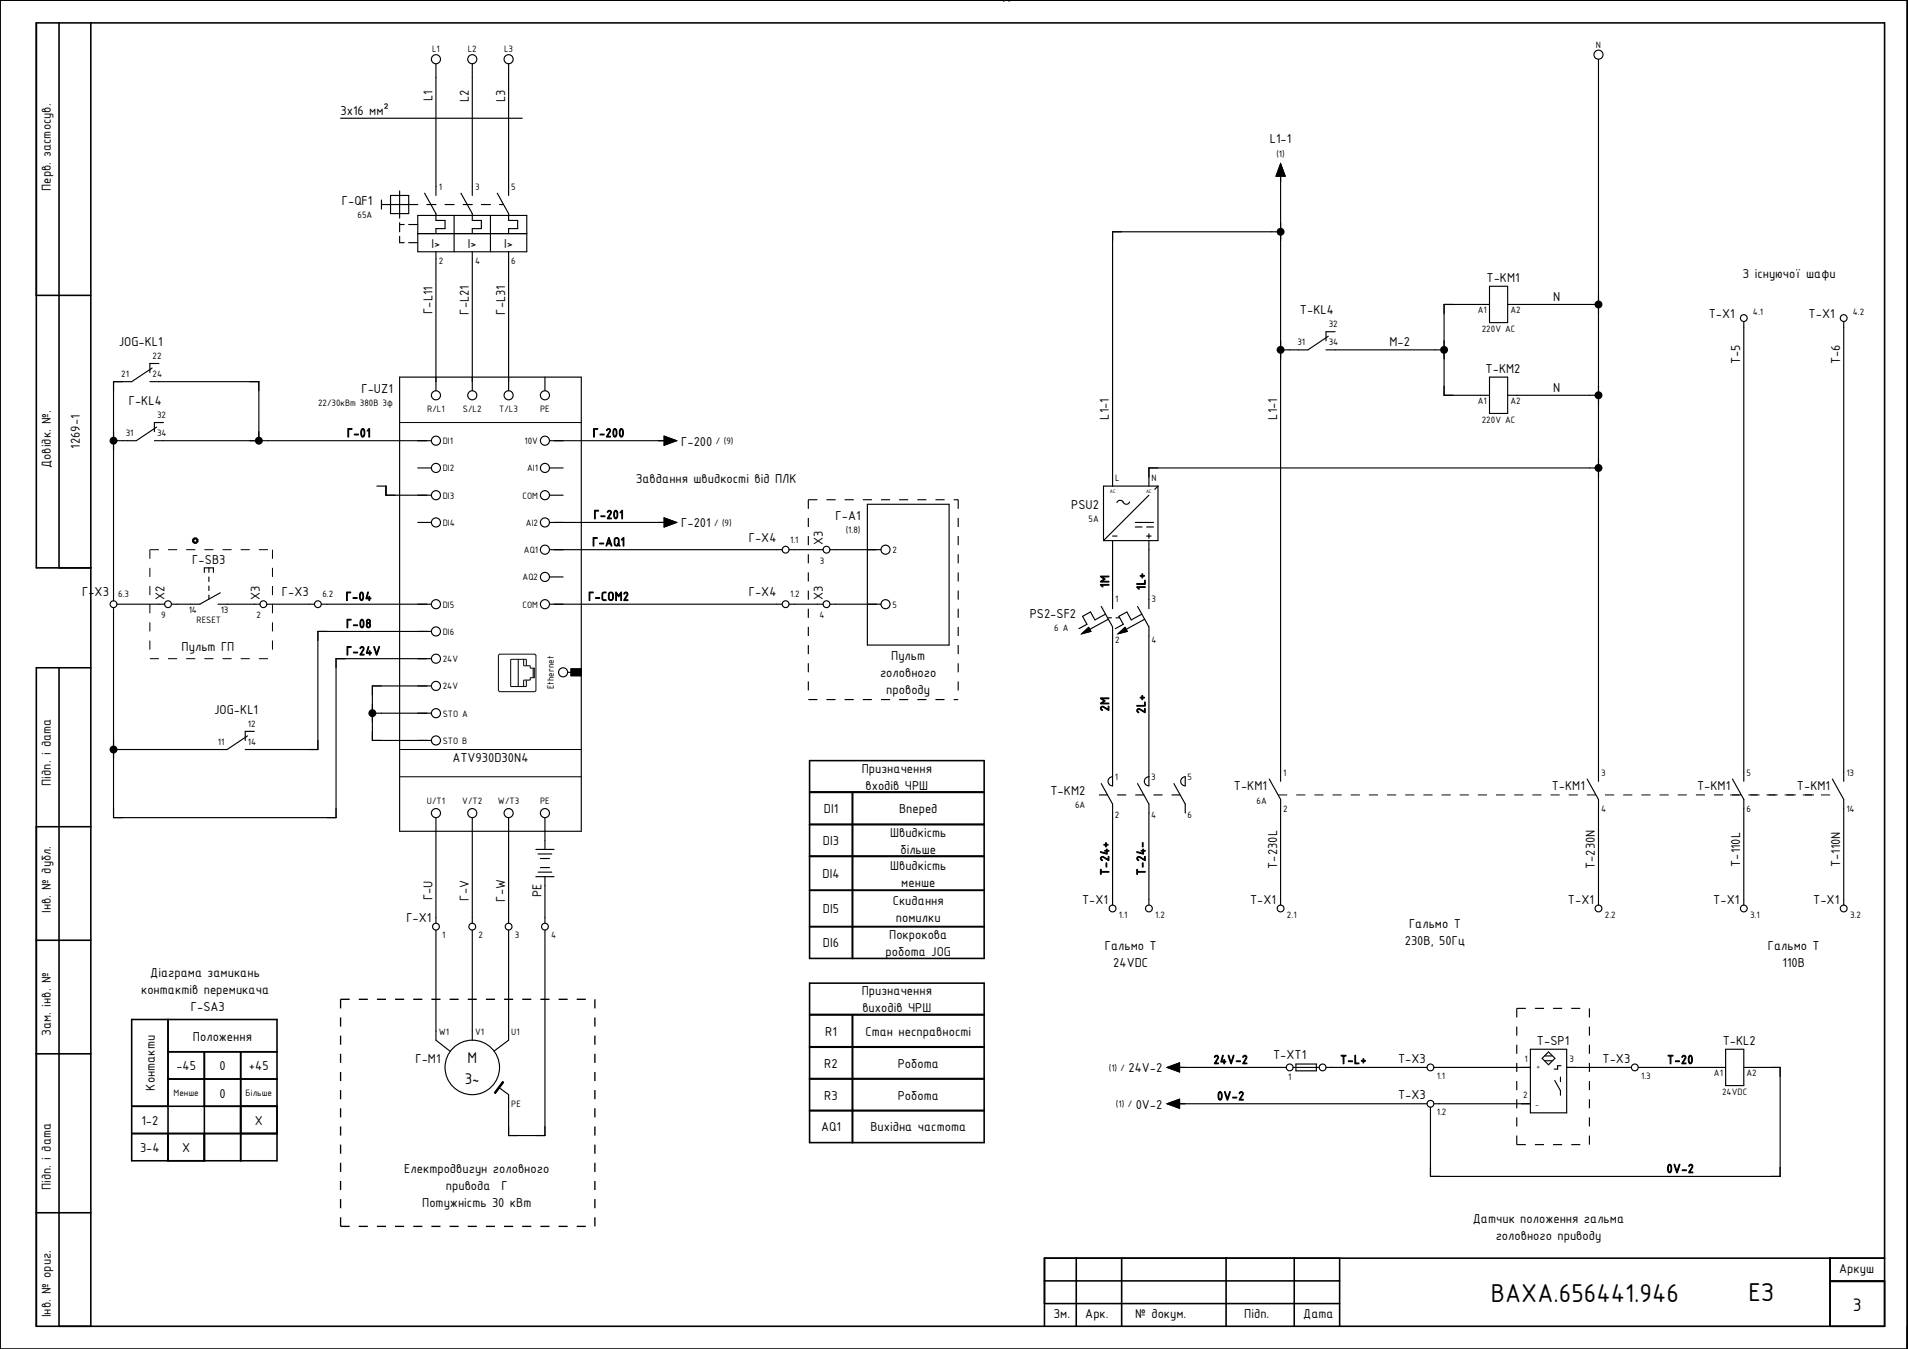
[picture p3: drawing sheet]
<svg xmlns="http://www.w3.org/2000/svg" width="420mm" height="297mm" viewBox="0 0 420 297" stroke-linecap="round" stroke-linejoin="round" font-family="sans-serif">
<g fill="none" stroke="#000" stroke-width=".35">
<path d="M0 0h420v297h-420zM13 5v120M20 5v287M8 65h12M20 125h-12v-120h407v287h-407v-145h12M13 147v145M178.3 174.5h38.4v36.5h-38.4zM178.3 167.5h38.4v6.9h-38.4zM187.7 174.5v36.5M8 182h12M178.3 181.6h38.4M178.3 196h38.4"/>
<path d="M178.3 188.5h38.4M178.3 188.6h38.4M178.3 181.5h38.4M8 207h12M178.3 216.5h38.4v6.9h-38.4zM178.3 204h38.4M8 232h12M29 224.5h32v31.1h-32zM37 237.6h24M37 231.6h24M37 224.5v31.1M45 231.6v24"/>
<path d="M53 231.6v24M178.3 223.5h38.4v28.1h-38.4zM178.3 230.6h38.4M178.3 237.6h38.4M178.3 230.5h38.4M178.3 237.5h38.4M187.7 223.5v28.1M29 243.6h32M29 249.6h32M178.3 244.6h38.4M178.3 244.5h38.4M8 267h12"/>
<path d="M237 277v15M247 277v15M270 277v15M285 277v15M295 277v15M403 277v15M415 277h-185v15M230 282h65M230 287h65M403 282h12M403 282.2h12"/>
</g>
<g fill="none" stroke="#000" stroke-width=".25">
<path d="M96 14v29M104 14v29M112 14v29M352 13v159M75 26h40M282 38.8v133.2M282 36l1 2.8h-2zM84 45h8M84 44v2M86 43h4v4h-4zM88 42v6M88 49v2"/>
<path d="M88 52v1.4h1M88 49.4h1M90 53.4h2M90 49.4h2M92 51.4h24M92 47.4h24v8h-24zM93.5 42.5l2.5 4.5v1.5h2v1.8h-2v1.1M94 45h2M96 55.4v30.6M98 45h2M100 47.4v8M101.5 42.5l2.5 4.5v1.5h2v1.8h-2v1.1"/>
<path d="M102 45h2M104 55.4v30.6M106 45h2M108 47.4v8M109.5 42.5l2.5 4.5v1.5h2v1.8h-2v1.1M110 45h.9M112 55.4v30.6M282 51h-37v56M292 77h26M292.5 74l-4.5 3h-6M294 73h-2v2M328 67h-10v20h10"/>
<path d="M328 63h4v8h-4zM332 67h20M384 70.8v101.2M406 70.8v101.2M33 84h24v13M33.5 81l-4.5 3h-4v48.3M34 97h61M34.5 94l-4.5 3h-5M35 80h-2v2M36 93h-2v2M88 83h40v100h-40zM120 83v3"/>
<path d="M121 97h26M146.3 96l2.7 1-2.7 1zM328 83h4v8h-4zM332 87h20M83 107h2v2h10M92 103h3M92 115h3M121 103h3M121 109h3M121 115h26M146.3 114l2.7 1-2.7 1zM191 111h18v31h-18z"/>
<path d="M245 119v15M245 118h1M246 110.7l.1-.2a.75 .75 0 0 1 1.3 .2M247.3 110.5a.75 .75 0 0 0 .7 .5 .75 .75 0 0 0 .7-.5M250 115h4M250 116h1.5M252.5 116h1.5M252.5 118h1M253 117.5v1M253 119v15M253 109l-10 10M255 107h-12v12"/>
<path d="M255 107l-.7 .7M255 107v12h-12M352 103h-99v4M25 133.8v46.2h49v-35h21M25.7 133h10.6M45 126v-1h2v1M46 125v1M46 127v1M46 129v1M46 131v.9M48 133h9.2M48.5 130.5l-4.5 2.5h-6.2"/>
<path d="M58.7 133h10.5M70.7 133h24.3M95 139h-25v26h-16M121 133h51.3M121 121h51.3M121 127h3M173.8 133h7.5M173.8 121h7.5M182.7 133h11.3M182.7 121h11.3M238.2 139.5l1.5-1.4 .5 .9zM242.5 133.5l2.5 4.5v35a1 1 0 0 1-1-1 1 1 0 0 1 1-1"/>
<path d="M243.4 135.2l-2.3 1.3-1-1.8-1.7 1 1 1.8-1.8 .9M244 136h.8M244.1 136.3l-4.1 2.3M245.7 136h.8M246.2 139.5l1.5-1.4 .5 .9zM250.5 133.5l2.5 4.5v35a1 1 0 0 1-1-1 1 1 0 0 1 1-1M251.4 135.2l-2.3 1.3-1-1.8-1.7 1 1 1.8-1.8 .9M252.1 136.3l-4.1 2.3M82 157h13M95 151h-13v12h13M125 148h.8M128 147.3h-2.2v1.5h2.2"/>
<path d="M54.5 162l-4.5 3h-25M56 161h-2v2M242.5 172.5l2.5 4.5v22.3M250.5 172.5l2.5 4.5v22.3M258.5 172.5l2.5 4.5v2M260.3 171.3l.7-.3v2a1 1 0 0 1-.9-.6 1 1 0 0 1 .2-1.1zM279.5 171.5l2.5 4.5v23.3M349.5 171.5l2.5 4.5v23.3M381.5 171.5l2.5 4.5v23.3M403.5 171.5l2.5 4.5v23.3M96 180v23.3M104 180v23.3"/>
<path d="M112 180v23.3M118 187h4M118 193h4M118.5 188h3M118.5 192h3M119 189h2M119 191h2M120 180v7M120 193v10.3M96 204.8v24.2l3.2 2.5M104 204.8v24.2M112 204.8v24.2l-3.2 2.4"/>
<path d="M120 204.8v45.2h-8v-9l-2.2-1.6M110.7 238.2l.2 .1-1.8 2.4-.2-.1zM257 235l2.7-1v2zM259 235h24.2M284.7 235h5.8M285.4 234.3h4.5v1.5h-4.5zM292 235h22.2M315.7 235h21.3M337 231h8v14h-8zM340.1 233.6h1.8M340.1 232.5h1.8M341 231.6l1.4 1.4-1.4 1.5-1.4-1.5z"/>
<path d="M342.4 237.9l1.2 2.3v1M343.6 237.2v1M343.7 234.7h-.7v.7h-.7M345 235h14.3M360.8 235h19.2M380 231h4v8h-4zM384 235h8v24h-77v-15.2M257 243l2.7-1v2zM259 243h55.2M315.7 243h21.3"/>
<circle cx="96" cy="13" r="1"/>
<circle cx="104" cy="13" r="1"/>
<circle cx="112" cy="13" r="1"/>
<circle cx="352" cy="12" r="1"/>
<circle cx="384" cy="70" r=".75"/>
<circle cx="406" cy="70" r=".75"/>
<circle cx="96" cy="97" r="1"/>
<circle cx="96" cy="87" r="1"/>
<circle cx="104" cy="87" r="1"/>
<circle cx="112" cy="87" r="1"/>
<circle cx="120" cy="97" r="1"/>
<circle cx="120" cy="87" r="1"/>
<circle cx="96" cy="103" r="1"/>
<circle cx="96" cy="109" r="1"/>
<circle cx="96" cy="115" r="1"/>
<circle cx="120" cy="109" r="1"/>
<circle cx="120" cy="103" r="1"/>
<circle cx="120" cy="115" r="1"/>
<circle cx="25" cy="133" r=".75"/>
<circle cx="37" cy="133" r=".75"/>
<circle cx="58" cy="133" r=".75"/>
<circle cx="70" cy="133" r=".75"/>
<circle cx="96" cy="139" r="1"/>
<circle cx="96" cy="133" r="1"/>
<circle cx="120" cy="133" r="1"/>
<circle cx="120" cy="121" r="1"/>
<circle cx="120" cy="127" r="1"/>
<circle cx="173" cy="121" r=".75"/>
<circle cx="173" cy="133" r=".75"/>
<circle cx="182" cy="121" r=".75"/>
<circle cx="182" cy="133" r=".75"/>
<circle cx="195" cy="133" r="1"/>
<circle cx="195" cy="121" r="1"/>
<circle cx="96" cy="151" r="1"/>
<circle cx="96" cy="157" r="1"/>
<circle cx="96" cy="145" r="1"/>
<circle cx="124" cy="148" r="1"/>
<circle cx="96" cy="179" r="1"/>
<circle cx="96" cy="163" r="1"/>
<circle cx="104" cy="179" r="1"/>
<circle cx="112" cy="179" r="1"/>
<circle cx="120" cy="179" r="1"/>
<circle cx="96" cy="204" r=".75"/>
<circle cx="104" cy="204" r=".75"/>
<circle cx="112" cy="204" r=".75"/>
<circle cx="120" cy="204" r=".75"/>
<circle cx="245" cy="200" r=".75"/>
<circle cx="253" cy="200" r=".75"/>
<circle cx="282" cy="200" r=".75"/>
<circle cx="352" cy="200" r=".75"/>
<circle cx="384" cy="200" r=".75"/>
<circle cx="406" cy="200" r=".75"/>
<circle cx="104" cy="235" r="6"/>
<circle cx="284" cy="235" r=".75"/>
<circle cx="291.3" cy="235" r=".75"/>
<circle cx="315" cy="235" r=".75"/>
<circle cx="360" cy="235" r=".75"/>
<circle cx="315" cy="243" r=".75"/>
</g>
<path d="M88 93h40M109.8 144.3l.2-.3h7.8l.2 .3v7.8l-.2 .2h-7.8l-.2-.2zM114.1 145.2v6M115.3 145.2v1.4h1.5v.5h.9v2.1h-.9v.5h-1.5v1.5M115.9 146.6v-1.4h-3.4v6h3.4v-1.5M117.4 147.1v2.1M88 165h40M88 171h40" fill="none" stroke="#000" stroke-width=".22"/>
<path d="M75 220h56M75 220v50M131 220v50M75 270h56" fill="none" stroke="#000" stroke-width=".3" stroke-dasharray="2 2" stroke-linecap="butt"/>
<circle cx="43" cy="119" r=".49" fill="none" stroke="#000" stroke-width=".5"/>
<path d="M33 121h27M33 121v24M60 121v24M33 145h27M281.4 175h119.6M381 175h24" fill="none" stroke="#000" stroke-width=".22" stroke-dasharray="2 2" stroke-linecap="butt"/>
<g fill="#000">
<circle cx="282" cy="51" r=".87"/>
<circle cx="282" cy="77" r=".87"/>
<circle cx="318" cy="77" r=".88"/>
<circle cx="352" cy="67" r=".88"/>
<circle cx="25" cy="97" r=".88"/>
<circle cx="57" cy="97" r=".88"/>
<circle cx="352" cy="87" r=".88"/>
<circle cx="352" cy="103" r=".88"/>
<circle cx="82" cy="157" r=".88"/>
<circle cx="25" cy="165" r=".88"/>
</g>
<path d="M178 110h33M178 110v44M211 110v44M178 154h33M242 175h17.9M334 222h16M334 222v30M350 222v30M334 252h16" fill="none" stroke="#000" stroke-width=".25" stroke-dasharray="2 2" stroke-linecap="butt"/>
<path d="M282 36l1 2.8h-2zM146.3 96l2.7 1-2.7 1zM146.3 114l2.7 1-2.7 1zM238.2 139.5l1.5-1.4 .5 .9zM246.2 139.5l1.5-1.4 .5 .9zM125.8 147.3h2.2v1.5h-2.2zM257 235l2.7-1v2zM110.7 238.2l.2 .1-1.8 2.4-.2-.1zM257 243l2.7-1v2z" fill="#000" stroke="#000" stroke-width=".22"/>
<g font-size="6.1">
<text x="328.3" y="286.7">ВАХА.656441.946</text>
<text x="385" y="286.5">ЕЗ</text>
</g>
<text font-size="4.3" x="408" y="288.6">3</text>
<g font-size="3.7">
<text x="102.3" y="238.6">3~</text>
<text x="102.9" y="234.1">M</text>
</g>
<g font-size="3.1">
<text x="219.3" y=".5">+M</text>
<text x="95.2" y="22.2" transform="rotate(-90 95.2 22.2)">L1</text>
<text x="103.2" y="22.4" transform="rotate(-90 103.2 22.4)">L2</text>
<text x="111.2" y="22.4" transform="rotate(-90 111.2 22.4)">L3</text>
<text x="75" y="25.2">3x16 мм²</text>
<text x="279.6" y="31.5">L1-1</text>
<text x="11.2" y="42" transform="rotate(-90 11.2 42)">Перв. застосув.</text>
<text x="75.3" y="45">Г-QF1</text>
<text x="95" y="54.5">I&gt;</text>
<text x="103" y="54.5">I&gt;</text>
<text x="111" y="54.5">I&gt;</text>
<text x="327.4" y="62.1">Т-KM1</text>
<text x="383.7" y="61.1">З існуючої шафи</text>
<text x="95.2" y="69.1" transform="rotate(-90 95.2 69.1)">Г-L11</text>
<text x="103.2" y="69.3" transform="rotate(-90 103.2 69.3)">Г-L21</text>
<text x="111.2" y="69.3" transform="rotate(-90 111.2 69.3)">Г-L31</text>
<text x="286.3" y="69.1">Т-KL4</text>
<text x="342" y="66.2">N</text>
<text x="376.3" y="70">Т-X1</text>
<text x="398.3" y="70">Т-X1</text>
<text x="26.2" y="76.1">JOG-KL1</text>
<text x="306" y="76.2">M-2</text>
<text x="327.2" y="82.1">Т-KM2</text>
<text x="383.2" y="80.2" transform="rotate(-90 383.2 80.2)">Т-5</text>
<text x="405.2" y="80.2" transform="rotate(-90 405.2 80.2)">Т-6</text>
<text x="28.4" y="89.1">Г-KL4</text>
<text x="79.6" y="86.5">Г-UZ1</text>
<text x="342" y="86.2">N</text>
<text x="244.2" y="92.4" transform="rotate(-90 244.2 92.4)">L1-1</text>
<text x="281.2" y="92.4" transform="rotate(-90 281.2 92.4)">L1-1</text>
<text x="17.6" y="98.8" transform="rotate(-90 17.6 98.8)">1269-1</text>
<text x="150" y="98.1">Г-200</text>
<text x="11.2" y="103" transform="rotate(-90 11.2 103)">Довідк. №.</text>
<text x="140" y="106.2">Завдання швидкості від ПЛК</text>
<text x="235.9" y="112">PSU2</text>
<text x="150" y="116.1">Г-201</text>
<text x="164.9" y="119.2">Г-X4</text>
<text x="184" y="114.5">Г-A1</text>
<text x="42.4" y="124.1">Г-SB3</text>
<text x="181.2" y="120" transform="rotate(-90 181.2 120)">X3</text>
<text x="18.1" y="131.2">Г-X3</text>
<text x="62.1" y="131.2">Г-X3</text>
<text x="164.9" y="131.2">Г-X4</text>
<text x="36.2" y="132" transform="rotate(-90 36.2 132)">X2</text>
<text x="57.2" y="132" transform="rotate(-90 57.2 132)">X3</text>
<text x="181.2" y="132" transform="rotate(-90 181.2 132)">X3</text>
<text x="226.7" y="136">PS2-SF2</text>
<text x="40" y="143.2">Пульт ГП</text>
<text x="193.8" y="149.1">головного</text>
<text x="196.3" y="145.4">Пульт</text>
<text x="195.2" y="152.9">проводу</text>
<text x="47.2" y="157.1">JOG-KL1</text>
<text x="99.6" y="167.7">ATV930D30N4</text>
<text x="11.2" y="173" transform="rotate(-90 11.2 173)">Підп. і дата</text>
<text x="189.8" y="170.1">Призначення</text>
<text x="190.6" y="173.9">входів ЧРШ</text>
<text x="181.4" y="179.1">DI1</text>
<text x="198" y="179.1">Вперед</text>
<text x="231.3" y="175">Т-KM2</text>
<text x="271.7" y="174">Т-KM1</text>
<text x="341.7" y="174">Т-KM1</text>
<text x="373.7" y="174">Т-KM1</text>
<text x="395.7" y="174">Т-KM1</text>
<text x="196" y="184.2">Швидкість</text>
<text x="181.2" y="186.1">DI3</text>
<text x="196" y="191.5">Швидкість</text>
<text x="198.3" y="188">більше</text>
<text x="281.2" y="191.3" transform="rotate(-90 281.2 191.3)">Т-230L</text>
<text x="351.2" y="191.4" transform="rotate(-90 351.2 191.4)">Т-230N</text>
<text x="383.2" y="190.9" transform="rotate(-90 383.2 190.9)">Т-110L</text>
<text x="405.2" y="191" transform="rotate(-90 405.2 191)">Т-110N</text>
<text x="119.2" y="197.5" transform="rotate(-90 119.2 197.5)">PE</text>
<text x="181.1" y="193.3">DI4</text>
<text x="198.5" y="195.2">менше</text>
<text x="11.2" y="201" transform="rotate(-90 11.2 201)">Інв. № дубл.</text>
<text x="89.5" y="203">Г-X1</text>
<text x="95.2" y="198.2" transform="rotate(-90 95.2 198.2)">Г-U</text>
<text x="103.2" y="198.3" transform="rotate(-90 103.2 198.3)">Г-V</text>
<text x="111.2" y="198.5" transform="rotate(-90 111.2 198.5)">Г-W</text>
<text x="181.2" y="201.1">DI5</text>
<text x="196.6" y="199.2">Скидання</text>
<text x="197.3" y="203">помилки</text>
<text x="238.3" y="199">Т-X1</text>
<text x="275.3" y="199">Т-X1</text>
<text x="345.3" y="199">Т-X1</text>
<text x="377.3" y="199">Т-X1</text>
<text x="399.3" y="199">Т-X1</text>
<text x="181.2" y="208.6">DI6</text>
<text x="195.8" y="206.7">Покрокова</text>
<text x="243.3" y="209.2">Гальмо Т</text>
<text x="309.3" y="208">230В, 50Гц</text>
<text x="310.3" y="204.2">Гальмо Т</text>
<text x="389.3" y="209.2">Гальмо Т</text>
<text x="33.1" y="215.2">Діаграма замикань</text>
<text x="195" y="210.5">робота JOG</text>
<text x="245.2" y="213">24VDC</text>
<text x="392.5" y="213">110В</text>
<text x="31.1" y="218.9">контактів перемикача</text>
<text x="189.8" y="219.1">Призначення</text>
<text x="42" y="222.7">Г-SA3</text>
<text x="189.9" y="222.9">виходів ЧРШ</text>
<text x="11.2" y="228" transform="rotate(-90 11.2 228)">Зам. інв. №</text>
<text x="42.5" y="229.1">Положення</text>
<text x="181.7" y="228.1">R1</text>
<text x="190.6" y="228.1">Стан несправності</text>
<text x="280.4" y="233.1">Т-XT1</text>
<text x="338.4" y="230.1">Т-SP1</text>
<text x="379.4" y="230.1">Т-KL2</text>
<text x="38.8" y="235.7">-45</text>
<text x="48.3" y="235.7">0</text>
<text x="54.8" y="235.7">+45</text>
<text x="91.5" y="234">Г-M1</text>
<text x="181.5" y="235.1">R2</text>
<text x="197.7" y="235.1">Робота</text>
<text x="248.5" y="236.1">24V-2</text>
<text x="307.9" y="234">Т-X3</text>
<text x="352.9" y="234">Т-X3</text>
<text x="34.1" y="240.2" transform="rotate(-90 34.1 240.2)">Контакти</text>
<text x="48.3" y="241.7">0</text>
<text x="181.5" y="242.1">R3</text>
<text x="197.7" y="242.1">Робота</text>
<text x="250.1" y="244.1">0V-2</text>
<text x="307.9" y="242">Т-X3</text>
<text x="31.1" y="247.7">1-2</text>
<text x="56.1" y="247.7">Х</text>
<text x="180.8" y="249.1">AQ1</text>
<text x="191.7" y="249.1">Вихідна частота</text>
<text x="30.8" y="253.7">3-4</text>
<text x="40.1" y="253.7">Х</text>
<text x="11.2" y="262" transform="rotate(-90 11.2 262)">Підп. і дата</text>
<text x="89" y="258.4">Електродвигун головного</text>
<text x="98.2" y="262.1">привода</text>
<text x="110.4" y="262.1">Г</text>
<text x="93" y="265.9">Потужність 30 кВт</text>
<text x="324.3" y="269.2">Датчик положення гальма</text>
<text x="329.4" y="273">головного приводу</text>
<text x="405" y="280.2">Аркуш</text>
<text x="11.2" y="290" transform="rotate(-90 11.2 290)">Інв. № ориг.</text>
<text x="232" y="290.2">Зм.</text>
<text x="239" y="290.2">Арк.</text>
<text x="250" y="290.2">№ докум.</text>
<text x="274" y="290.2">Підп.</text>
<text x="287" y="290.2">Дата</text>
</g>
<g font-size="2.9">
<text x="76.4" y="96.2">‎Г-01</text>
<text x="130.5" y="96.2">‎Г-200</text>
<text x="130.7" y="114.2">‎Г-201</text>
<text x="130.4" y="120.2">‎Г-AQ1</text>
<text x="244.2" y="129.4" transform="rotate(-90 244.2 129.4)">1M</text>
<text x="252.2" y="129.9" transform="rotate(-90 252.2 129.9)">1L+</text>
<text x="76.1" y="132.2">‎Г-04</text>
<text x="129.5" y="132.2">‎Г-COM2</text>
<text x="76.2" y="138.2">‎Г-08</text>
<text x="76.2" y="144.2">‎Г-24V</text>
<text x="244.2" y="156.6" transform="rotate(-90 244.2 156.6)">2M</text>
<text x="252.2" y="157.1" transform="rotate(-90 252.2 157.1)">2L+</text>
<text x="244.2" y="192.7" transform="rotate(-90 244.2 192.7)">‎</text>
<text x="244.2" y="192.7" transform="rotate(-90 244.2 192.7)">Т</text>
<text x="244.2" y="192.7" transform="rotate(-90 244.2 192.7)">-</text>
<text x="244.2" y="192.7" transform="rotate(-90 244.2 192.7)">2</text>
<text x="244.2" y="192.7" transform="rotate(-90 244.2 192.7)">4</text>
<text x="244.2" y="192.7" transform="rotate(-90 244.2 192.7)">+</text>
<text x="252.2" y="192.7" transform="rotate(-90 252.2 192.7)">‎</text>
<text x="252.2" y="192.7" transform="rotate(-90 252.2 192.7)">Т</text>
<text x="252.2" y="192.7" transform="rotate(-90 252.2 192.7)">-</text>
<text x="252.2" y="192.7" transform="rotate(-90 252.2 192.7)">2</text>
<text x="252.2" y="192.7" transform="rotate(-90 252.2 192.7)">4</text>
<text x="267.2" y="234.2">24V-2</text>
<text x="295.1" y="234.2">‎Т-L+</text>
<text x="367.1" y="234.2">‎Т-20</text>
<text x="268" y="242.2">0V-2</text>
<text x="367" y="258.2">0V-2</text>
</g>
<g font-size="2.2">
<text x="95.1" y="11.5">L1</text>
<text x="103" y="11.5">L2</text>
<text x="111" y="11.5">L3</text>
<text x="351.4" y="10.5">N</text>
<text x="281.1" y="34.5">(1)</text>
<text x="96.6" y="41.9">1</text>
<text x="104.6" y="41.9">3</text>
<text x="112.6" y="41.9">5</text>
<text x="78.7" y="48">65А</text>
<text x="96.6" y="58.2">2</text>
<text x="104.6" y="58.2">4</text>
<text x="112.6" y="58.2">6</text>
<text x="325.4" y="69">А1</text>
<text x="332.6" y="69">А2</text>
<text x="386" y="69.5">4.1</text>
<text x="408" y="69.5">4.2</text>
<text x="285.7" y="76.1">31</text>
<text x="292.6" y="72.1">32</text>
<text x="292.6" y="76.1">34</text>
<text x="326.3" y="73.2">220V AC</text>
<text x="26.7" y="83.1">21</text>
<text x="33.6" y="79.1">22</text>
<text x="33.6" y="83.1">24</text>
<text x="70" y="89.4">22/30кВт 380В 3ф</text>
<text x="325.4" y="89">А1</text>
<text x="332.6" y="89">А2</text>
<text x="34.6" y="92.1">32</text>
<text x="94.1" y="90.7">R/L1</text>
<text x="101.9" y="90.7">S/L2</text>
<text x="109.9" y="90.7">T/L3</text>
<text x="118.9" y="90.7">PE</text>
<text x="326.3" y="93.2">220V AC</text>
<text x="27.7" y="96.1">31</text>
<text x="34.6" y="96.1">34</text>
<text x="97.5" y="97.8">DI1</text>
<text x="115.5" y="97.8">10V</text>
<text x="157.7" y="97.8">/ (9)</text>
<text x="97.5" y="103.8">DI2</text>
<text x="116.1" y="103.8">AI1</text>
<text x="245.6" y="105.9">L</text>
<text x="253.6" y="105.9">N</text>
<text x="97.5" y="109.8">DI3</text>
<text x="115.1" y="109.8">COM</text>
<text x="97.5" y="115.8">DI4</text>
<text x="115.8" y="115.8">AI2</text>
<text x="157.3" y="115.8">/ (9)</text>
<text x="174" y="119.5">1.1</text>
<text x="186.2" y="117.4">(1.8)</text>
<text x="239.7" y="115">5А</text>
<text x="115.4" y="121.8">AQ1</text>
<text x="180.5" y="124.2">3</text>
<text x="196.5" y="121.8">2</text>
<text x="26" y="131.5">6.3</text>
<text x="71" y="131.5">6.2</text>
<text x="115.1" y="127.8">AQ2</text>
<text x="174" y="131.5">1.2</text>
<text x="35.5" y="136.2">9</text>
<text x="41.6" y="135">14</text>
<text x="43.3" y="137.2">RESET</text>
<text x="48.6" y="135">13</text>
<text x="56.5" y="136.2">2</text>
<text x="97.5" y="133.8">DI5</text>
<text x="115.1" y="133.8">COM</text>
<text x="180.4" y="136.2">4</text>
<text x="196.5" y="133.8">5</text>
<text x="245.6" y="132.5">1</text>
<text x="253.6" y="132.5">3</text>
<text x="97.5" y="139.8">DI6</text>
<text x="232.2" y="139">6 A</text>
<text x="245.6" y="141.7">2</text>
<text x="253.6" y="141.7">4</text>
<text x="97.5" y="145.8">24V</text>
<text x="97.5" y="151.8">24V</text>
<text x="121.9" y="151.8" transform="rotate(-90 121.9 151.8)">Ethernet</text>
<text x="54.6" y="160.1">12</text>
<text x="97.5" y="157.8">STO A</text>
<text x="48" y="164.1">11</text>
<text x="54.6" y="164.1">14</text>
<text x="97.5" y="163.8">STO B</text>
<text x="245.5" y="171.7">1</text>
<text x="253.5" y="171.7">3</text>
<text x="261.5" y="171.7">5</text>
<text x="282.6" y="170.9">1</text>
<text x="352.6" y="170.9">3</text>
<text x="384.6" y="170.9">5</text>
<text x="406.6" y="170.9">13</text>
<text x="94" y="177">U/T1</text>
<text x="101.8" y="177">V/T2</text>
<text x="109.7" y="177">W/T3</text>
<text x="118.9" y="177">PE</text>
<text x="236.7" y="178">6A</text>
<text x="276.7" y="177">6A</text>
<text x="282.6" y="178.8">2</text>
<text x="352.6" y="178.8">4</text>
<text x="384.6" y="178.8">6</text>
<text x="406.6" y="178.8">14</text>
<text x="245.5" y="180.2">2</text>
<text x="253.5" y="180.2">4</text>
<text x="261.5" y="180.2">6</text>
<text x="246.4" y="202.2">1.1</text>
<text x="254.4" y="202.2">1.2</text>
<text x="283.4" y="202.2">2.1</text>
<text x="353.4" y="202.2">2.2</text>
<text x="385.4" y="202.2">3.1</text>
<text x="407.4" y="202.2">3.2</text>
<text x="97.4" y="206.6">1</text>
<text x="105.4" y="206.6">2</text>
<text x="113.4" y="206.6">3</text>
<text x="121.4" y="206.6">4</text>
<text x="96.6" y="227.9">W1</text>
<text x="104.6" y="227.9">V1</text>
<text x="112.6" y="227.9">U1</text>
<text x="335.7" y="233.9">1</text>
<text x="345.6" y="233.9">3</text>
<text x="244.2" y="235.8">(1) /</text>
<text x="283.6" y="237.8">1</text>
<text x="316.4" y="237.6">1.1</text>
<text x="361.4" y="237.6">1.3</text>
<text x="377.4" y="237">A1</text>
<text x="384.6" y="237">A2</text>
<text x="38.2" y="241.4">Менше</text>
<text x="54.1" y="241.4">Більше</text>
<text x="112.6" y="243.8">PE</text>
<text x="245.7" y="243.8">(1) /</text>
<text x="316.4" y="245.6">1.2</text>
<text x="335.4" y="241.9">2</text>
<text x="379.2" y="241.2">24VDC</text>
</g>
<g font-size="1.8">
<text x="339.2" y="235.5" transform="rotate(-90 339.2 235.5)">+</text>
<text x="338.1" y="243.7">-</text>
</g>
<g font-size="1.2">
<text x="244.4" y="108.5">AC</text>
<text x="252.4" y="108.5">AC</text>
</g>
</svg>
